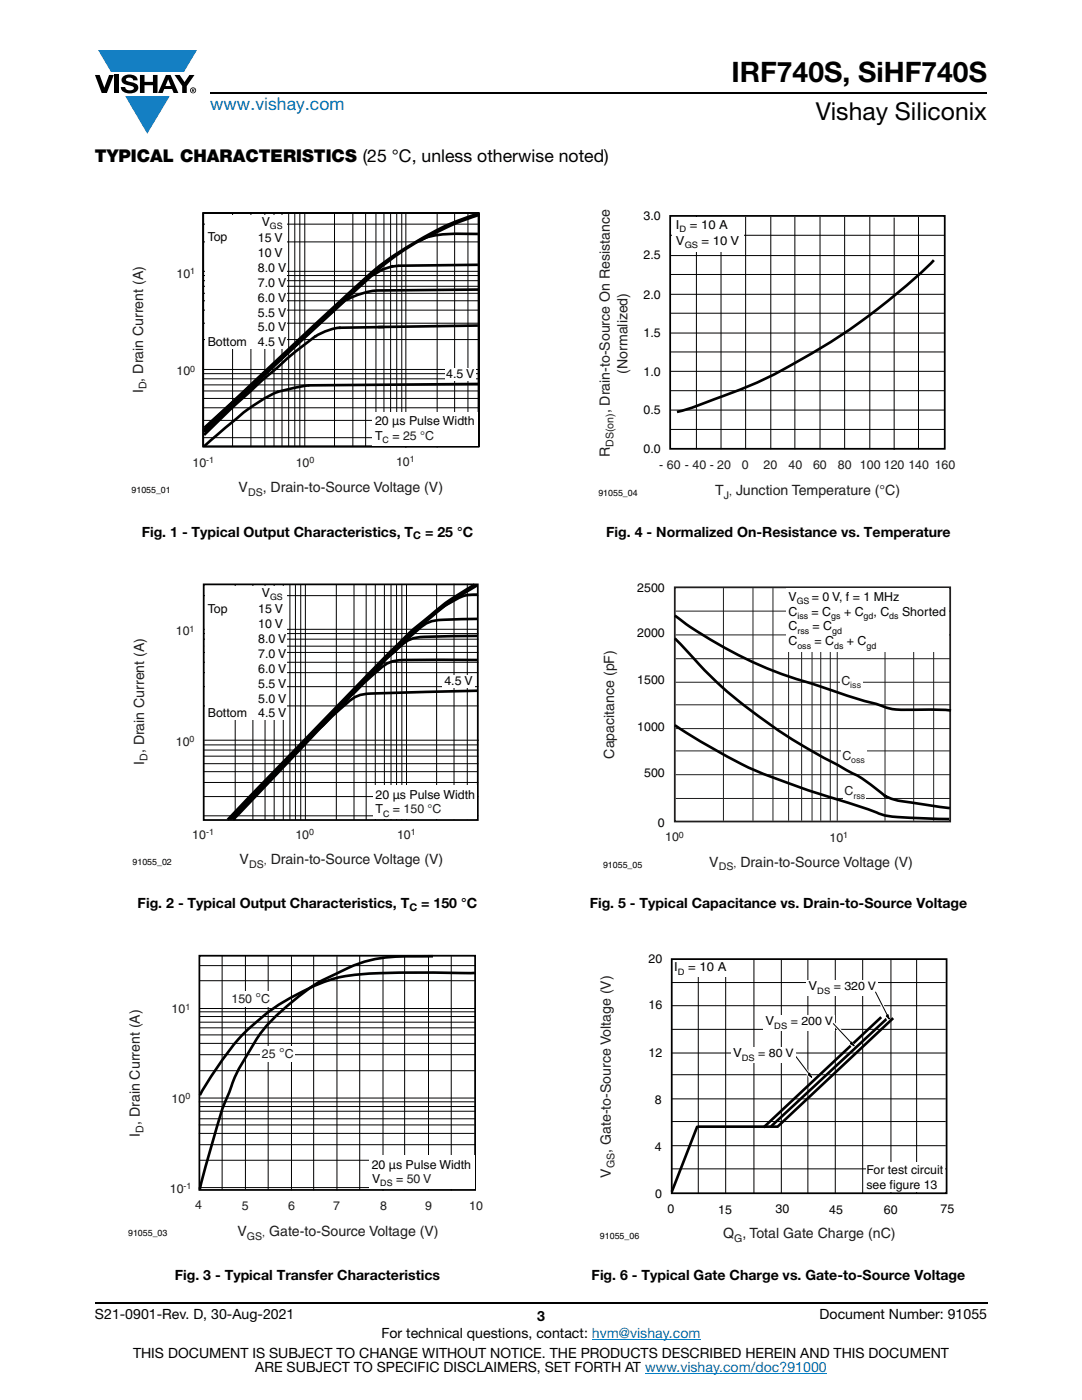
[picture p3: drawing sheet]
<svg xmlns="http://www.w3.org/2000/svg" width="216mm" height="279mm" viewBox="0 0 216 279" stroke-linecap="round" stroke-linejoin="round" font-family="sans-serif">
<g fill="#147fc3">
<path d="M19.6 10h19.7l-2.6 4.3h-1.1h-13.5z"/>
<path d="M25 19.2h8.9l-4.5 7.5z"/>
</g>
<g fill="#000">
<path d="M18.9 15h1l.9 2.5 1-2.5h.9l-1.4 3.6h-1zM22.9 15h.9v3.6h-.9zM24.6 15.3a2.1 2.1 0 0 1 2.8 .3l.1 .4h-.9a.79 .79 0 0 0-.7-.5 .79 .79 0 0 0-.8 .4l.3 .3 1 .2a1.08 1.08 0 0 1 1.2 1 1.08 1.08 0 0 1-1.1 1.2 1.73 1.73 0 0 1-2.4-1.2h.9a.96 .96 0 0 0 .8 .6 .96 .96 0 0 0 .9-.4 1.31 1.31 0 0 0-1.2-.6 1.03 1.03 0 0 1-1.1-.6 1.03 1.03 0 0 1 .2-1.1zM27.9 15h.9v1.3h1.7v-1.3h.9v3.6h-.9v-1.6h-1.7v1.6h-.9zM34.8 15h1.1l.9 1.4 1-1.4h1l-1.5 2.2v1.4h-.9v-1.4z"/>
<path d="M33.6 15.9l.5 1.3h-1.1zM33.1 15l-1.6 3.6h1l.3-.8h1.5l.3 .8h1l-1.6-3.6z"/>
<path d="M38.4 17.8h.2v.2h-.2zM38.3 17.7v.7h.1v-.3l.4 .3-.2-.3 .2-.2-.1-.2z"/>
<path d="M38.1 18a.46 .46 0 0 1 .9 0 .46 .46 0 0 1-.9 0zM37.9 18a.6 .6 0 0 0 1.2 0 .6 .6 0 0 0-1.2 0z"/>
</g>
<path d="M42 18.6h155M18.9 260h178.1" fill="none" stroke="#000" stroke-width=".36"/>
<path d="M118.1 267.3h21.7M128.7 274h36.3" fill="none" stroke="#007ec4" stroke-width=".2"/>
<path d="M40.5 42.5h55.1v46.6h-55.1zM40.6 42.5h54.9v46.6h-54.9z" fill="none" stroke="#000" stroke-width=".35"/>
<g fill="none" stroke="#000" stroke-width=".2">
<path d="M40.6 44.7h55M40.6 48.3h55M40.6 55h55M40.6 56h55M40.6 57.1h55M40.6 58.5h55M40.7 54.2h54.9M46.4 42.4v46.8M50.1 42.4v46.8M52.8 42.4v46.6M54.7 42.4v46.7M56.3 42.4v46.6"/>
<path d="M57.6 42.4v46.7M58.8 42.4v46.6M59.8 42.4v46.8M60.8 42.4v46.8M66.7 42.4v46.8M70.4 42.4v46.8M73 42.4v46.6M75 42.4v46.7M76.6 42.4v46.6M77.9 42.4v46.7M79.2 42.4v46.6M80.2 42.4v46.8"/>
<path d="M81 42.5v46.9M87.2 42.5v46.8M90.7 42.4v46.8M93.4 42.4v46.8M40.6 67.8h55M40.6 60h55M40.6 61.9h55M40.6 64.5h55M40.6 73.7h55M40.6 74.6h55M40.6 75.6h55M40.6 76.8h55"/>
<path d="M40.6 78h55M40.6 79.5h55M40.6 81.4h55M40.6 83.9h55M40.6 87.3h55"/>
</g>
<g fill="none" stroke="#000" stroke-width=".53">
<path d="M69.1 59.7l-28.5 26.3M75.1 58a14.2 14.2 0 0 0-6 1.9M76.4 53.7l-2.3 1.4-33.3 30.2M78.5 53.1l-2.2 .7M79.5 53l-1.5 .2M86 46.9a63.1 63.1 0 0 0-16.2 11.9l-29.1 27.5M95.4 46.7a39.6 39.6 0 0 0-10.1 .6l-1.9 .8M95.4 52.8l-16 .2M95.4 43a60.4 60.4 0 0 0-11.8 5.2M95.6 57.8l-20.6 .2M95.6 42.6a65.2 65.2 0 0 0-19 9.8 293.4 293.4 0 0 0-16.9 15.3l-19 18.1M55.6 78.1a39.6 39.6 0 0 0-10.4 7.1l-4.4 3.8"/>
<path d="M61.7 76.9l-2.6 .4-3.8 .9M63 67l-5.1 4-5.7 5-5.9 5.4-5.6 5.4M68 65.4a10.5 10.5 0 0 0-5.1 1.8M76.6 65.3l-9 .1M95.4 65l-19.9 .3M95.5 76.6l-34 .3"/>
</g>
<g fill="#fff">
<path d="M40.9 42.9h16.2v26.6h-16.2z"/>
<path d="M74.3 82.2h21v6.7h-21z"/>
<path d="M88.9 73.4h6v2.5h-6z"/>
</g>
<path d="M40.6 116.6h54.7v47.1h-54.7z" fill="none" stroke="#000" stroke-width=".35"/>
<g fill="none" stroke="#000" stroke-width=".2">
<path d="M40.6 118.9h54.8M46.9 116.6v47.1M50.5 116.6v47.1M52.9 116.8v46.9M54.7 116.7v47M56.5 116.8v46.9M57.8 116.7v47M59 116.8v46.9M60 116.6v47.1M60.9 116.6v47.1M67.1 116.6v47.1M70.6 116.6v47.1"/>
<path d="M73.1 116.8v46.9M74.9 116.7v47M76.7 116.8v46.9M78 116.7v47M79.1 116.8v46.9M80.2 116.6v47.1M81.1 116.6v47.1M87.1 116.6v47.1M90.6 116.5v47M93.2 116.5v47M40.6 126.4h54.8M40.6 130.2h54.8"/>
<path d="M40.6 127.6h54.8M40.6 132.2h54.8M40.6 134.2h54.8M40.6 137h54.8M40.9 128.9l54.3 .1M95.2 125.6h-54.4M40.5 154h54.8M40.6 140.9h54.8M40.6 148.7h54.8M40.6 149.7h54.8M40.6 150.9h54.8M40.6 152.4h54.8"/>
<path d="M40.6 156.2h54.8M40.6 159h54.8M40.8 147.7h54.8M40.6 162.8h54.8"/>
</g>
<path d="M94.7 116.6a56.4 56.4 0 0 0-10.8 7.9l-1.9 1.5-4.3 4.2-32.3 33.4M95.2 118.7a7.6 7.6 0 0 0-5.2 1.5 24.9 24.9 0 0 0-4.9 3.5l-.6 .4M95.2 116.8a51.2 51.2 0 0 0-10.5 7.4l-.6 .5a155.3 155.3 0 0 0-12.3 12.3l-25.3 26.6M95.2 131.7h-8.8a35.7 35.7 0 0 0-8.3 .4 12.1 12.1 0 0 0-3.9 2.8l-3.2 3a245.8 245.8 0 0 0-15.4 15.5l-9.7 10.2M95.2 126.9l-5 .1a39.5 39.5 0 0 0-7.9 .5 12.1 12.1 0 0 0-3.9 2.8l-4.9 4.6-5.5 5.9M95.3 137.8l-14.5 .4a48.4 48.4 0 0 0-9.1 .6 12.1 12.1 0 0 0-3.9 2.8l-4.9 4.6-16.6 17.3M95.3 123.5h-2.3a39.5 39.5 0 0 0-7.1 .6 12.1 12.1 0 0 0-3.9 2.8l-5 4.7-5.4 5.4" fill="none" stroke="#000" stroke-width=".53"/>
<g fill="#fff">
<path d="M40.9 117h16.3v26.6h-16.3z"/>
<path d="M74.4 156.7h20.6v6.7h-20.6z"/>
<path d="M88.3 134.7h6.4v2.5h-6.4z"/>
</g>
<path d="M39.8 190.7h55v46.8h-55z" fill="none" stroke="#000" stroke-width=".35"/>
<g fill="none" stroke="#000" stroke-width=".2">
<path d="M39.8 192.7h55M39.8 195.7h55M44.3 190.7v46.8M49 190.6v46.8M53.5 190.7v46.8M58.2 190.8v46.8M62.6 190.8v46.8M67.2 190.8v46.8M71.8 190.7v46.8M76.4 190.9v46.8M80.7 190.7v46.8M85.5 190.7v46.8"/>
<path d="M90 190.8v46.8M39.7 219.9h55M39.8 201.3h55M39.8 201.9h55M39.8 206.5h55M39.8 208.2h55M39.8 210.5h55M39.8 219.1h55M39.9 202.9h55M39.9 204h55M39.9 205.1h55M39.9 213.7h55"/>
<path d="M39.7 224.5h55M39.7 226.2h55M39.7 237h55.1M39.8 231.6h55M39.9 220.8h55M39.9 221.8h55M39.9 223.3h55M39.9 228.4h55"/>
</g>
<path d="M86.4 190.8a52.5 52.5 0 0 0-12.9 .9 65.9 65.9 0 0 0-9.1 3.9 49.4 49.4 0 0 0-12.4 10.6l-1.7 2.6a36 36 0 0 0-4.8 9.8 116.1 116.1 0 0 0-4.8 15.5l-.8 3.3M94.8 194.1l-.2 .1a294.8 294.8 0 0 0-23.3 .3 27.8 27.8 0 0 0-11.7 3.8 42.3 42.3 0 0 0-17.1 16l-2.6 4.3" fill="none" stroke="#000" stroke-width=".53"/>
<g fill="#fff">
<path d="M73.6 230.6h21v6.7h-21z"/>
<path d="M51.9 208.8h6.9v3.1h-6.9z"/>
<path d="M45.9 197.9h8.4v3h-8.4z"/>
</g>
<path d="M133.7 43.1h54.8v46.5h-54.8z" fill="none" stroke="#000" stroke-width=".35"/>
<g fill="none" stroke="#000" stroke-width=".2">
<path d="M133.8 47h54.6M133.8 51h54.6M133.8 54.8h54.6M133.8 58.7h54.6M139 43v46.7M143.9 43.3v46.4M148.8 43.3v46.4M153.8 43.3v46.4M158.6 43.3v46.4M163.6 43.3v46.4M168.5 43.3v46.4M173.6 43.3v46.4"/>
<path d="M178.4 43.4v46.4M183.3 43.3v46.4M133.8 62.5h54.6M133.8 66.5h54.6M133.8 70.2h54.6M133.8 74.1h54.6M133.8 78h54.6M133.8 81.8h54.6M133.8 85.7h54.6"/>
</g>
<path d="M186.3 51.9a126 126 0 0 1-38 25.6l-9.7 3.7-3.5 1" fill="none" stroke="#000" stroke-width=".53"/>
<path d="M134.1 43.4h14.2v6.9h-14.2z" fill="#fff"/>
<path d="M134.6 117.2h55v46.8h-55z" fill="none" stroke="#211e1e" stroke-width=".35"/>
<g fill="none" stroke="#211e1e" stroke-width=".2">
<path d="M144.4 117.4v46.4M150.2 117.4v46.4M154.2 117.4v46.4M157.4 117.4v46.4M160 117.4v46.4M162 117.4v46.4M163.8 117.4v46.4M165.7 117.4v46.4M167.1 117.4v46.4M176.6 117.4v46.4M182.3 117.4v46.4M186.3 117.4v46.4"/>
<path d="M134.8 122h54.8M134.8 126.7h54.8M134.8 131.5h54.8M134.8 136.2h54.8M134.8 140.7h54.8M134.8 145.4h54.8M134.8 149.9h54.8M134.8 154.6h54.8M134.8 159.4h54.8"/>
</g>
<path d="M134.6 122.8a85.7 85.7 0 0 0 29.2 14.2l7 2.4 4.1 1.1a12.7 12.7 0 0 0 6.8 1.2l5-.1 3.1 .2M134.6 127.4l1.1 1.1a101.3 101.3 0 0 0 31.4 24.2l1.2 .6a32.4 32.4 0 0 1 8.4 5.7l-.2-.2a12.3 12.3 0 0 0 5 1.3l8 1.2M134.6 144.7a117.8 117.8 0 0 0 17.6 9.7 250.1 250.1 0 0 0 20.6 7 17.7 17.7 0 0 0 6.3 1.7l10.3 .4" fill="none" stroke="#000" stroke-width=".53"/>
<g fill="#fff">
<path d="M167.6 134.2h4.6v3.5h-4.6z"/>
<path d="M168.3 156.7h4.6v2.8h-4.6z"/>
<path d="M167.8 149.2h5.2v3.5h-5.2z"/>
<path d="M157 117.4h32.4v12.7h-32.4z"/>
</g>
<path d="M134 191.4h54.9v46.7h-54.9z" fill="none" stroke="#000" stroke-width=".35"/>
<g fill="none" stroke="#000" stroke-width=".2">
<path d="M134 196.1h54.7M139.3 191.4v46.7M144.8 191.4v46.7M150.4 191.4v46.7M155.9 191.4v46.7M161.2 191.4v46.7M166.7 191.4v46.7M172.1 191.4v46.7M177.8 191.4v46.7M182.9 191.4v46.7M134 200.7h54.7M134 205.4h54.7"/>
<path d="M134 210.2h54.7M134 214.5h54.7M134 219.3h54.7M134 223.8h54.7M134 228.6h54.7M134 233.3h54.7"/>
</g>
<path d="M175.8 203l-23.4 22M177 203.3l-23.1 21.5M178.2 203.2l-23 21.6M139.1 224.8h16.3M139.2 224.7l-5.2 13.1" fill="none" stroke="#000" stroke-width=".53"/>
<path d="M134.4 191.7h10.8v3.2h-10.8z" fill="#fff"/>
<path d="M157.8 209.9l.6-.3 3.7 5.3-.4 .6z" fill="#fff"/>
<path d="M161.5 214.2l.5 .8-.7-.5z" fill="#000"/>
<path d="M158.3 210.2l3.2 4.1M161.5 214.2l.5 .8-.7-.5z" fill="none" stroke="#000" stroke-width=".2"/>
<g fill="#fff">
<path d="M152.3 202.6h14.3v3.2h-14.3z"/>
<path d="M172.8 232.1h15.8v5.8h-15.8z"/>
</g>
<path d="M165.8 204.1l.5-.4 4.3 4.9-.4 .6z" fill="#fff"/>
<path d="M169.9 207.9l.5 .8-.7-.4z" fill="#000"/>
<path d="M166.3 204.3l3.6 3.8M169.9 207.9l.5 .8-.7-.4z" fill="none" stroke="#000" stroke-width=".2"/>
<g fill="#fff">
<path d="M145.8 209h12.9v3.2h-12.9z"/>
<path d="M160.9 195.5h14.3v3.2h-14.3z"/>
</g>
<path d="M174.3 197.6l.6-.1 2.7 5.8-.5 .5z" fill="#fff"/>
<path d="M176.8 202.8l.4-.3 .2 .9z" fill="#000"/>
<path d="M174.7 198l2.4 4.6M176.8 202.8l.4-.3 .2 .9z" fill="none" stroke="#000" stroke-width=".2"/>
<text font-size="5.6" x="145.9" y="16.4">IRF740S, SiHF740S</text>
<text font-size="4.9" x="162.8" y="24">Vishay Siliconix</text>
<text font-size="3.5" fill="#007ec4" x="42" y="21.9">www.vishay.com</text>
<text font-size="3.5" x="18.9" y="32.3">TYPICAL CHARACTERISTICS (25 °C, unless otherwise noted)</text>
<g font-size="2.8" fill="#211e1e">
<text x="125.2" y="74.6" transform="rotate(-90 125.2 74.6)">(Normalized)</text>
<text x="28.5" y="78.5" transform="rotate(-90 28.5 78.5)">I , Drain Current (A)</text>
<text x="121.7" y="82.5" transform="rotate(-90 121.7 82.5)">, Drain-to-Source On Resistance</text>
<text x="121.7" y="91.2" transform="rotate(-90 121.7 91.2)">R</text>
<text x="47.6" y="98.3">V</text>
<text x="52.4" y="98.3">, Drain-to-Source Voltage (V)</text>
<text x="142.7" y="98.8">T</text>
<text x="146.9" y="98.8">Junction Temperature (°C)</text>
<text x="28.8" y="152.7" transform="rotate(-90 28.8 152.7)">I , Drain Current (A)</text>
<text x="122.5" y="151.4" transform="rotate(-90 122.5 151.4)">Capacitance (pF)</text>
<text x="47.8" y="172.5">V</text>
<text x="54" y="172.5">Drain-to-Source Voltage (V)</text>
<text x="141.5" y="173">V</text>
<text x="147.7" y="173">Drain-to-Source Voltage (V)</text>
<text x="51" y="200.1">°</text>
<text x="55.7" y="211.1">°</text>
<text x="27.9" y="226.8" transform="rotate(-90 27.9 226.8)">I , Drain Current (A)</text>
<text x="121.9" y="230.1" transform="rotate(-90 121.9 230.1)">, Gate-to-Source Voltage (V)</text>
<text x="121.9" y="235" transform="rotate(-90 121.9 235)">V</text>
<text x="47.4" y="246.7">V</text>
<text x="53.7" y="246.7">Gate-to-Source Voltage (V)</text>
<text x="144.3" y="247.2">Q , Total Gate Charge (nC)</text>
</g>
<g font-size="2.8">
<text x="28.3" y="107.1">Fig. 1 - Typical Output Characteristics, T</text>
<text x="84.8" y="107.1">= 25 °C</text>
<text x="121" y="107.1">Fig. 4 - Normalized On-Resistance vs. Temperature</text>
<text x="27.5" y="181.3">Fig. 2 - Typical Output Characteristics, T</text>
<text x="84" y="181.3">= 150 °C</text>
<text x="117.7" y="181.3">Fig. 5 - Typical Capacitance vs. Drain-to-Source Voltage</text>
<text x="34.9" y="255.5">Fig. 3 - Typical Transfer Characteristics</text>
<text x="118" y="255.5">Fig. 6 - Typical Gate Charge vs. Gate-to-Source Voltage</text>
<text x="18.9" y="263.3">S21-0901-Rev. D, 30-Aug-2021</text>
<text x="107.2" y="263.6">3</text>
<text x="163.6" y="263.3">Document Number: 91055</text>
<text x="76.1" y="267.1">For technical questions, contact: hvm@vishay.com</text>
<text x="26.5" y="271">THIS DOCUMENT IS SUBJECT TO CHANGE WITHOUT NOTICE. THE PRODUCTS DESCRIBED HEREIN AND THIS DOCUMENT</text>
<text x="50.9" y="273.8">ARE SUBJECT TO SPECIFIC DISCLAIMERS, SET FORTH AT www.vishay.com/doc?91000</text>
</g>
<g font-size="2.5" fill="#050504">
<text x="52.2" y="45">V</text>
<text x="128.4" y="43.9">3.0</text>
<text x="134.9" y="45.7">I</text>
<text x="137.6" y="45.7">= 10 A</text>
<text x="41.4" y="48.2">Top</text>
<text x="51.5" y="48.4">15 V</text>
<text x="51.5" y="51.3">10 V</text>
<text x="128.4" y="51.8">2.5</text>
<text x="134.9" y="48.8">V</text>
<text x="140" y="48.8">= 10 V</text>
<text x="51.5" y="54.3">8.0 V</text>
<text x="51.5" y="57.3">7.0 V</text>
<text x="128.4" y="59.6">2.0</text>
<text x="51.5" y="60.2">6.0 V</text>
<text x="51.5" y="63.2">5.5 V</text>
<text x="41.4" y="69">Bottom</text>
<text x="51.5" y="66.2">5.0 V</text>
<text x="51.5" y="69.1">4.5 V</text>
<text x="128.4" y="67.2">1.5</text>
<text x="89" y="75.4">4.5 V</text>
<text x="128.4" y="75">1.0</text>
<text x="128.4" y="82.6">0.5</text>
<text x="74.8" y="84.8">20 µs Pulse Width</text>
<text x="74.8" y="87.8">T</text>
<text x="78.3" y="87.8">=</text>
<text x="128.4" y="90.4">0.0</text>
<text x="52.2" y="119.1">V</text>
<text x="127.2" y="118.1">2500</text>
<text x="41.5" y="122.3">Top</text>
<text x="51.5" y="122.4">15 V</text>
<text x="51.5" y="125.4">10 V</text>
<text x="51.5" y="128.4">8.0 V</text>
<text x="51.5" y="131.3">7.0 V</text>
<text x="127.2" y="127.1">2000</text>
<text x="51.5" y="134.3">6.0 V</text>
<text x="51.5" y="137.3">5.5 V</text>
<text x="88.7" y="136.7">4.5 V</text>
<text x="127.2" y="136.4">1500</text>
<text x="41.5" y="143.1">Bottom</text>
<text x="51.5" y="140.2">5.0 V</text>
<text x="51.5" y="143.2">4.5 V</text>
<text x="127.2" y="146">1000</text>
<text x="128.5" y="155.1">500</text>
<text x="74.9" y="159.4">20 µs Pulse Width</text>
<text x="74.9" y="162.3">T</text>
<text x="78.4" y="162.3">=</text>
<text x="131.3" y="165">0</text>
<text x="129.4" y="192.3">20</text>
<text x="134.5" y="193.8">I</text>
<text x="137.3" y="193.8">= 10 A</text>
<text x="161.3" y="197.7">V</text>
<text x="129.4" y="201.4">16</text>
<text x="152.7" y="204.6">V</text>
<text x="129.4" y="210.9">12</text>
<text x="146.3" y="211">V</text>
<text x="130.7" y="220.4">8</text>
<text x="74.2" y="233.2">20 µs Pulse Width</text>
<text x="130.7" y="229.7">4</text>
<text x="74.2" y="236">V</text>
<text x="79" y="236">=</text>
<text x="130.8" y="239.2">0</text>
<text x="172.9" y="234.3">For test circuit</text>
<text x="172.9" y="237.2">see figure 13</text>
<text x="133.2" y="242.1">0</text>
<text x="143.3" y="242.2">15</text>
<text x="154.7" y="242.1">30</text>
<text x="165.4" y="242.2">45</text>
<text x="176.4" y="242.2">60</text>
<text x="187.7" y="242.1">75</text>
</g>
<g font-size="2.5" fill="#211e1e">
<text x="35.2" y="55.4">10</text>
<text x="35.2" y="74.9">10</text>
<text x="80.4" y="87.8">25 °C</text>
<text x="38.4" y="93.1">10</text>
<text x="59" y="93.1">10</text>
<text x="79" y="93">10</text>
<text x="131.6" y="93.6">- 60 - 40 - 20</text>
<text x="148" y="93.6">0</text>
<text x="152.4" y="93.6">20</text>
<text x="157.4" y="93.6">40</text>
<text x="162.2" y="93.6">60</text>
<text x="167.2" y="93.6">80 100 120 140 160</text>
<text x="35.1" y="126.8">10</text>
<text x="167.9" y="136.7">C</text>
<text x="35.1" y="148.9">10</text>
<text x="168.1" y="151.6">C</text>
<text x="168.5" y="158.7">C</text>
<text x="38.4" y="167.4">10</text>
<text x="58.9" y="167.4">10</text>
<text x="79.2" y="167.4">10</text>
<text x="80.5" y="162.3">150 °C</text>
<text x="132.7" y="167.8">10</text>
<text x="165.5" y="168">10</text>
<text x="34.2" y="202.3">10</text>
<text x="46.2" y="200.1">150</text>
<text x="52.1" y="200.1">C</text>
<text x="52.2" y="211.1">25</text>
<text x="56.8" y="211.1">C</text>
<text x="34.2" y="220.1">10</text>
<text x="33.9" y="238.1">10</text>
<text x="81.2" y="236">50 V</text>
<text x="39" y="241.3">4</text>
<text x="48.3" y="241.4">5</text>
<text x="57.5" y="241.4">6</text>
<text x="66.5" y="241.4">7</text>
<text x="75.8" y="241.4">8</text>
<text x="84.8" y="241.4">9</text>
<text x="93.6" y="241.4">10</text>
</g>
<g font-size="2.5" fill="#050605">
<text x="157.3" y="119.9">V</text>
<text x="162" y="119.9">= 0 V, f = 1 MHz</text>
<text x="157.3" y="122.9">C</text>
<text x="157.3" y="125.8">C</text>
<text x="162" y="122.9">= C</text>
<text x="162.2" y="125.8">= C</text>
<text x="168.4" y="122.9">+ C</text>
<text x="174.3" y="122.9">, C</text>
<text x="180" y="122.9">Shorted</text>
<text x="157.3" y="128.8">C</text>
<text x="162.5" y="128.8">= C</text>
<text x="169" y="128.8">+ C</text>
</g>
<g font-size="2.3" fill="#050504">
<text x="166.4" y="197.7">= 320 V</text>
<text x="157.8" y="204.6">= 200 V</text>
<text x="151.3" y="211">= 80 V</text>
</g>
<g font-size="2.1" fill="#211e1e">
<text x="29.3" y="77.7" transform="rotate(-90 29.3 77.7)">D</text>
<text x="122.4" y="89.2" transform="rotate(-90 122.4 89.2)">DS(on)</text>
<text x="49.5" y="99">DS</text>
<text x="144.5" y="99.5">J</text>
<text x="145.5" y="98.8">,</text>
<text x="29.5" y="151.9" transform="rotate(-90 29.5 151.9)">D</text>
<text x="49.7" y="173.2">DS</text>
<text x="52.6" y="172.5">,</text>
<text x="143.4" y="173.7">DS</text>
<text x="146.4" y="173">,</text>
<text x="28.6" y="226" transform="rotate(-90 28.6 226)">D</text>
<text x="122.6" y="233.1" transform="rotate(-90 122.6 233.1)">GS</text>
<text x="49.3" y="247.4">GS</text>
<text x="52.3" y="246.7">,</text>
<text x="146.5" y="247.9">G</text>
</g>
<g font-size="2.1">
<text x="82.5" y="107.6">C</text>
<text x="81.7" y="181.8">C</text>
</g>
<g font-size="1.8" fill="#050504">
<text x="53.9" y="45.7">GS</text>
<text x="135.6" y="46.4">D</text>
<text x="136.6" y="49.5">GS</text>
<text x="76.3" y="88.5">C</text>
<text x="53.9" y="119.8">GS</text>
<text x="76.4" y="163">C</text>
<text x="135.3" y="194.5">D</text>
<text x="163.1" y="198.4">DS</text>
<text x="154.5" y="205.3">DS</text>
<text x="148" y="211.7">DS</text>
<text x="75.9" y="236.7">DS</text>
</g>
<g font-size="1.8" fill="#211e1e">
<text x="38" y="54.7">1</text>
<text x="38" y="74.2">0</text>
<text x="41.2" y="92.4">-1</text>
<text x="61.8" y="92.4">0</text>
<text x="81.8" y="92.3">1</text>
<text x="37.8" y="126.1">1</text>
<text x="169.7" y="137.4">iss</text>
<text x="37.8" y="148.2">0</text>
<text x="169.9" y="152.3">oss</text>
<text x="170.3" y="159.4">rss</text>
<text x="41.1" y="166.7">-1</text>
<text x="61.7" y="166.7">0</text>
<text x="82" y="166.7">1</text>
<text x="135.5" y="167.1">0</text>
<text x="168.3" y="167.3">1</text>
<text x="37" y="201.6">1</text>
<text x="37" y="219.4">0</text>
<text x="36.6" y="237.4">-1</text>
</g>
<g font-size="1.8">
<text x="26.2" y="98.4">91055_01</text>
<text x="119.4" y="99">91055_04</text>
<text x="26.4" y="172.7">91055_02</text>
<text x="120.3" y="173.2">91055_05</text>
<text x="25.6" y="246.7">91055_03</text>
<text x="119.7" y="247.3">91055_06</text>
</g>
<g font-size="1.8" fill="#050605">
<text x="159" y="120.6">GS</text>
<text x="159.1" y="123.6">iss</text>
<text x="165.9" y="123.6">gs</text>
<text x="172.3" y="123.6">gd</text>
<text x="177.4" y="123.6">ds</text>
<text x="159.1" y="126.5">rss</text>
<text x="159.1" y="129.5">oss</text>
<text x="166.1" y="126.5">gd</text>
<text x="166.5" y="129.5">ds</text>
<text x="172.9" y="129.5">gd</text>
</g>
</svg>
